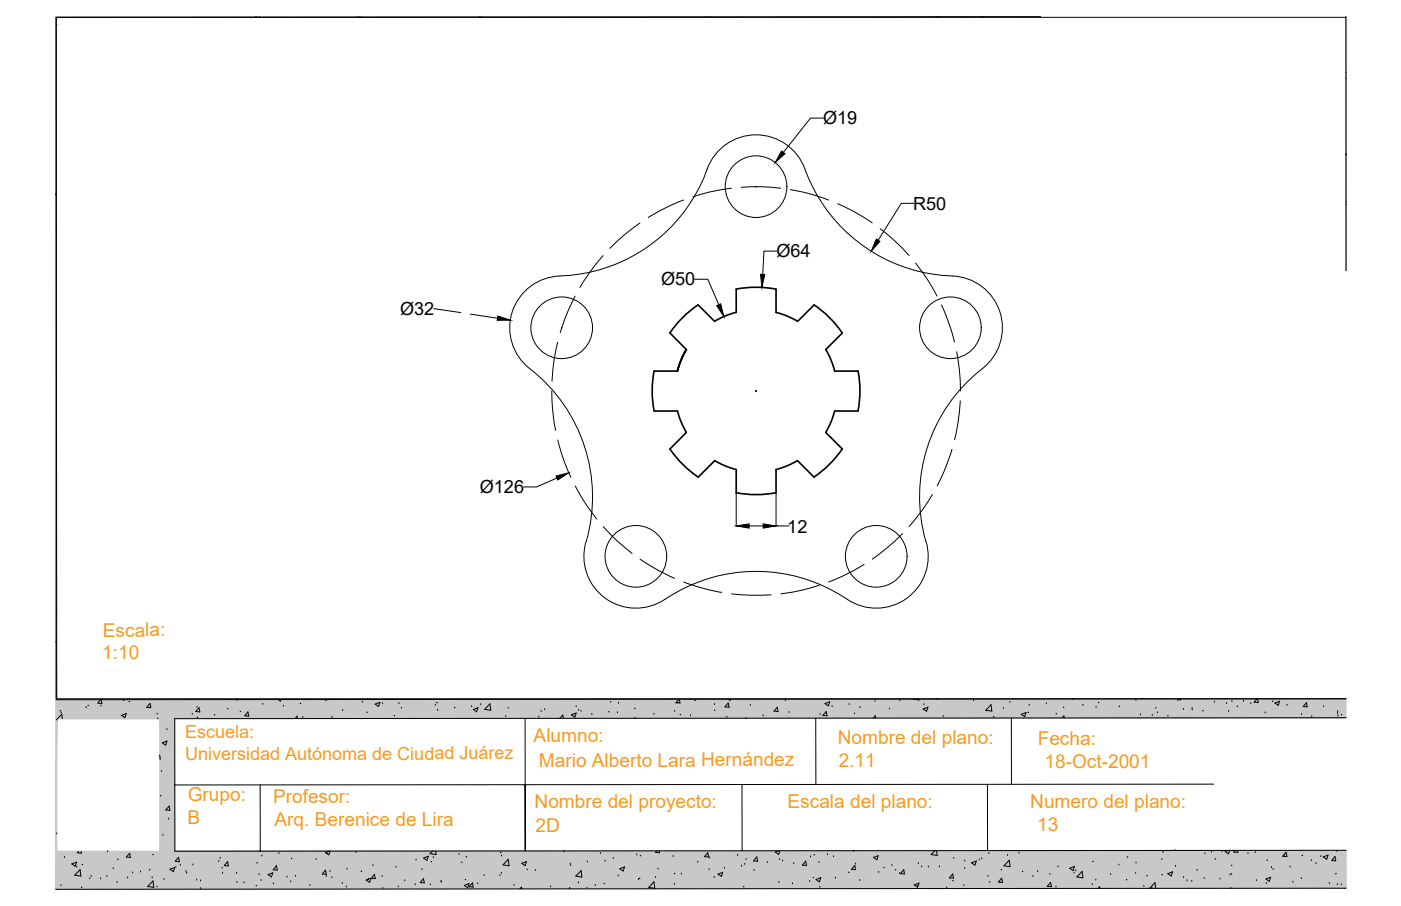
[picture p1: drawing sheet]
<svg xmlns="http://www.w3.org/2000/svg" width="432mm" height="279mm" viewBox="0 0 432 279" stroke-linecap="round" stroke-linejoin="round" font-family="sans-serif">
<!-- layer: Layer1 -->
<g fill="none" stroke="#000" stroke-width=".51">
<path d="M215.2 94a32 32 0 0 0-8.8 8.7M215.2 94l5.1 5.1M226.9 89.2a32.1 32.1 0 0 1 12.3 0v7.2M226.9 96.3l-3.8 1.3-2.9 1.5M226.9 89.2v7.2M239.2 96.3l3.8 1.3 2.8 1.5 5.1-5.1a31.7 31.7 0 0 1 8.7 8.7l-5.1 5.1 1.5 2.8 1.3 3.8h7.2a31.9 31.9 0 0 1 0 12.3M201.6 114.4a31.9 31.9 0 0 0 0 12.3M206.5 102.7l5 5.1-1.4 2.8-1.3 3.8h-7.2M201.6 126.8h7.2M206.4 138.4a32 32 0 0 0 8.8 8.7M208.8 126.7l1.3 3.8 1.4 2.8-5 5.1M257.3 126.7l-1.3 3.8-1.5 2.8 5.1 5.1"/>
<path d="M257.3 126.8h7.2M259.6 138.4a32 32 0 0 1-8.7 8.7M220.2 142l2.9 1.5 3.8 1.3M220.3 142.1l-5.1 5.1M226.9 151.9a32.1 32.1 0 0 0 12.3 0M226.9 144.8v7.2M239.2 144.8v7.2M245.8 142l-2.8 1.5-3.8 1.3M245.8 142.1l5.1 5.1"/>
</g>
<!-- layer: Layer2 -->
<g fill="none" stroke="#000" stroke-width=".31">
<path d="M293.4 85.1a16 16 0 0 1 14.8 11 16 16 0 0 1-5.4 17.6 50 50 0 0 0-17.4 53.4M293.5 85.1a50.2 50.2 0 0 1-46-34.3 16 16 0 0 0-15.2-9.2 16 16 0 0 0-14.3 10.5 50.2 50.2 0 0 1-46.8 33.1 16 16 0 0 0-13.5 11.6 16 16 0 0 0 5.6 16.9M163.3 113.7a50 50 0 0 1 17.4 53.4M180.6 167.1a16 16 0 0 0 6 17.4 16 16 0 0 0 18.4 .3 50.1 50.1 0 0 1 56.1 0M285.5 167.1a16 16 0 0 1-6 17.4 16 16 0 0 1-18.4 .3"/>
<circle cx="233" cy="57.6" r="9.5"/>
<circle cx="173.1" cy="101.1" r="9.5"/>
<circle cx="292.9" cy="101.1" r="9.5"/>
<circle cx="196" cy="171.6" r="9.5"/>
<circle cx="270.1" cy="171.6" r="9.5"/>
</g>
<!-- layer: Layer4 -->
<g fill="none" stroke="#000" stroke-width=".31">
<path d="M225.4 58.1h-.4a56.5 56.5 0 0 0-11.4 2.6M228.5 57.8a57.8 57.8 0 0 1 12.1 .3M243.6 58.5a55.1 55.1 0 0 1 11.8 3.2M185.9 78.8l-.2 .2a63.1 63.1 0 0 0-7 9.7M197.2 68.8a60.5 60.5 0 0 0-9.2 7.8M210.7 61.7a58.5 58.5 0 0 0-10.9 5.4M258.2 62.8a59.1 59.1 0 0 1 10.6 5.9M271.3 70.5a60.7 60.7 0 0 1 8.9 8.3M177.2 91.3a59 59 0 0 0-4.5 11.3M282.2 81.1l.2 .4a56.2 56.2 0 0 1 6.4 9.8M290.2 94a60.6 60.6 0 0 1 4 11.5M171.9 105.6a55.9 55.9 0 0 0-1.8 12"/>
<path d="M294.9 108.5a62.8 62.8 0 0 1 1.1 12.1M170.1 120.6a63.7 63.7 0 0 0 1.1 12.1M171.9 135.7a54.8 54.8 0 0 0 4 11.5M293.4 138.6l-.3 1.2a60.9 60.9 0 0 1-4.3 10M296 123.6v.2a65.5 65.5 0 0 1-1.8 11.8M177.3 149.9a58.9 58.9 0 0 0 6.6 10.2M287.4 152.5a59.3 59.3 0 0 1-7.2 9.9M185.9 162.4a57.8 57.8 0 0 0 8.9 8.3M197.3 172.4l.6 .5a65.7 65.7 0 0 0 10 5.5M210.7 179.5a62.9 62.9 0 0 0 11.8 3.2M266.3 174.1l-.8 .5a59.3 59.3 0 0 1-10.1 4.9M278.1 164.6a64.5 64.5 0 0 1-9.2 7.8"/>
<path d="M225.5 183.1a66.9 66.9 0 0 0 12.2 .3M252.5 180.5a58.9 58.9 0 0 1-11.8 2.6"/>
</g>
<!-- layer: Layer3 -->
<g fill="none" stroke="#000" stroke-width=".31">
<path d="M253.8 36.4h-4l-8.4 10.6M233 57.6h.1M233 57.5v.2M239.5 77.4h-4l-.4 7.2M281.8 62.7h-4l-7.2 11.4M133.7 95.2l8.3 1.2M145 96.9l8.3 1.2M214.1 86.1h4l3.4 7.9M173 101.1h.2M173.1 101v.2M233 120.6h.1M233 120.5v.2"/>
<path d="M171.7 147.4l-6.3 2.8h-4M226.9 152.1v10.3M239.2 152.1v10.3M230.9 162.2h4.3M239.2 162.2h4"/>
</g>
<path d="M240.9 46.6l1 .8-3 2.7zM270.1 73.7l1.1 .7-2.7 3.1zM153.5 97.5l3.8 1.2-4.1 .1zM220.9 94.2l1.2-.5 1 3.9zM234.4 84.6l1.3 .1-.9 3.9zM171.4 146.8l3.9-1-3.4 2.2zM226.9 162.2l4-.6v1.3zM235.2 161.6l4 .6-4 .7z" fill="#000" stroke="#000" stroke-width=".31"/>
<!-- layer: 0 -->
<g fill="#c7c8ca" stroke="#c7c8ca" stroke-width=".31">
<path d="M17.1 5.3h.2z"/>
<path d="M17.1 6h.2z"/>
<path d="M17.1 7.4l.2 .1z"/>
<path d="M17.5 215.8l397.4-.3v.3z"/>
<path d="M17.1 209.2l.4 6.6h-.4z"/>
<path d="M17.1 221.4l36.7 .2h-36.7z"/>
<path d="M53.9 262.5l361-.3v.3z"/>
<path d="M17.1 261.2l.4 1.4h-.4z"/>
<path d="M17.1 262.6l397.8 .4h-397.8z"/>
<path d="M17.1 263.9l397.8 .4h-397.8z"/>
<path d="M17.1 265.7l397.8 .7h-397.8z"/>
<path d="M17.1 267l397.8 .6h-397.8z"/>
<path d="M17.1 267.6l397.8 .6h-397.8z"/>
<path d="M17.1 268.2l397.8 .6h-397.8z"/>
<path d="M17.1 268.8l397.8 .5h-397.8z"/>
<path d="M17.1 269.3l397.8 .5h-397.8z"/>
<path d="M17.1 269.9l397.8 .4h-397.8z"/>
<path d="M17.1 270.3l397.8 .5h-397.8z"/>
<path d="M17.1 270.9l397.8 .3h-397.8z"/>
<path d="M17.1 271.2l397.8 .5h-397.8z"/>
<path d="M17.1 271.7l397.8 .3h-397.8z"/>
<path d="M17.1 272l397.8 .5h-397.8z"/>
<path d="M17.1 272.5l397.8 .2h-397.8z"/>
<path d="M17.1 272.7l397.8 .4h-397.8z"/>
<path d="M17.1 273.1l397.8 .1z"/>
<path d="M17.1 273.2l397.8 .4h-397.8z"/>
<path d="M17.1 273.6l397.8 .2h-397.8z"/>
<path d="M17.1 273.9h397.3z"/>
<path d="M17.1 274l88.2 .2h-88.2z"/>
<path d="M17.1 5.1h283.1zM247.5 5.1h73.2z"/>
<path d="M17.1 5.3l283.1-.2zM17.1 5.1h283.1l-283.1 .2z"/>
<path d="M17.3 5.3l-.2 .7h.2zM17.1 5.3h.2l-.2 .7z"/>
<path d="M17.3 6l-.2 1.4 .2 .1zM17.1 6h.2l-.2 1.4z"/>
<path d="M414.8 5.1l.1 78.4zM414.8 5.1l.1 1.2z"/>
<path d="M17.3 7.5l-.2 201.7 .4 6.6zM17.1 7.5h.2l-.2 201.7z"/>
<path d="M17.1 221.3h397.8v-.1zM17.1 216l397.8 5.2-397.8 .1z"/>
<path d="M17.1 216l397.8 5.2v-5.4zM17.1 215.8h397.8l-397.8 .2z"/>
<path d="M17.1 221.4l36.7 .2 361.1-.3zM17.1 221.3h397.8z"/>
<path d="M17.1 221.6h36.7zM17.1 221.6h36.7z"/>
<path d="M49.2 221.6l4.7 40.9-.1-40.9zM49.2 221.6l4.7 40.9h-4.7z"/>
<path d="M49.2 262.5l365.7 .1zM49.2 262.5l365.7 .1z"/>
<path d="M17.5 221.6l-.4 39.6 .4 1.4zM17.1 221.6h.4l-.4 39.6z"/>
<path d="M17.1 262.6h397.8zM17.1 262.6h397.8z"/>
<path d="M17.1 262.6l397.8 .4v-.4zM17.1 262.6h397.8z"/>
<path d="M17.1 263.9l397.8-.1zM17.1 263l397.8 .8-397.8 .1z"/>
<path d="M17.1 263l397.8 .8v-.8zM17.1 263h397.8z"/>
<path d="M17.1 263.9l397.8 .4v-.4zM17.1 263.9h397.8z"/>
<path d="M17.1 265.2l397.8-.1zM17.1 264.4l397.8 .7-397.8 .1z"/>
<path d="M17.1 264.4l397.8 .7v-.8zM17.1 264.3h397.8z"/>
<path d="M17.1 265.7h397.8zM17.1 265.2l397.8 .5h-397.8z"/>
<path d="M17.1 265.2l397.8 .5v-.5zM17.1 265.2h397.8z"/>
<path d="M17.1 265.7l397.8 .7v-.7zM17.1 265.7h397.8z"/>
<path d="M17.1 267l397.8-.1zM17.1 266.5l397.8 .4-397.8 .1z"/>
<path d="M17.1 266.5l397.8 .4v-.5zM17.1 266.4h397.8z"/>
<path d="M17.1 267l397.8 .6v-.6zM17.1 267h397.8z"/>
<path d="M17.1 267.6l397.8 .6v-.6zM17.1 267.6h397.8z"/>
<path d="M17.1 268.2l397.8 .6v-.6zM17.1 268.2h397.8z"/>
<path d="M17.1 268.8l397.8 .5v-.5zM17.1 268.8h397.8z"/>
<path d="M17.1 269.3l397.8 .5v-.5zM17.1 269.3h397.8z"/>
<path d="M17.1 269.9l397.8 .4v-.5zM17.1 269.8h397.8z"/>
<path d="M17.1 270.3l397.8 .5v-.5zM17.1 270.3h397.8z"/>
<path d="M17.1 270.9l397.8 .3v-.4zM17.1 270.8h397.8z"/>
<path d="M17.1 271.2l397.8 .5v-.5zM17.1 271.2h397.8z"/>
<path d="M17.1 271.7l397.8 .3v-.3zM17.1 271.7h397.8z"/>
<path d="M17.1 272l397.8 .5v-.5zM17.1 272h397.8z"/>
<path d="M17.1 272.5l397.8 .2v-.2zM17.1 272.5h397.8z"/>
<path d="M17.1 272.7l397.8 .4v-.4zM17.1 272.7h397.8z"/>
<path d="M17.1 273.1l397.8 .1zM17.1 273.1h397.8z"/>
<path d="M17.1 273.2l397.8 .4v-.4zM17.1 273.2h397.8z"/>
<path d="M17.1 273.6h397.8zM17.1 273.6h397.8z"/>
<path d="M17.1 273.6l397.8 .2v-.2zM17.1 273.6h397.8z"/>
<path d="M414.4 273.9l.5-.1zM17.1 273.8h397.8zM17.1 273.8l397.3 .1z"/>
<path d="M17.1 273.9l353 .1zM17.1 273.9h397.3z"/>
<path d="M17.1 274.2h88.2zM17.1 274.2h88.2z"/>
<path d="M17.1 274l88.2 .2 264.8-.2zM17.1 274h353z"/>
</g>
<g fill="none" stroke="#000" stroke-width=".31">
<path d="M79.1 5.1l-.3 .2M80.1 5.1l-.1 .2M110.4 5.1l-.2 .2M111 5.1v.2M147.8 5.1l-.1 .2M148.3 5.1v.2M217.4 5.1l.1 .1M218.7 5.1l-.1 .1M288.4 5.1h.1M320.7 5.1l-303.4 .2 .2 210.5 397.4-.3h-397.6v-210.2h397.6M414.8 5.1l.1 78.4M414.8 24.2h.1"/>
<path d="M414.9 22.3l-.1 .1M17.1 59.8v.2M17.5 188.4v.1M18.8 219.9h.1M31 215.8l-.9 1 1.3 .1-.2-1.1M31.1 217.7h.1M46.2 216.9l.3 1.3h-1.3zM60.7 218.1h.1M61.3 218.2l.3 1.4-1.3-.2zM73 216h.1M76.4 219.6l.3 1.3-1.3-.2zM85.8 215.7l.6 .5 .2-.5"/>
<path d="M100.5 216.1h.1M105.6 219.1h.1M111.7 216.5h.1M115.6 217.1l1.5-.5-.4 1.3zM117.9 217h.1M122.9 217h.1M134.2 217.5h.1M145.4 217.9h.1M145.9 218.8l1.4-.6-.4 1.3zM151 217.1l.3 1.9-1.9-.2zM156.6 218.4h.1M167.9 218.9h.1"/>
<path d="M178.4 219h.1M179.1 219.3h.1M190.3 219.8h.1M190.6 216.9h.1M207.9 219.4h.1M209.2 215.7l-.9 1 1.3 .1-.2-1.1M220.2 217.3h.1M224.5 216.8l.2 1.3-1.3-.1zM224.5 215.6l.6 .4 .1-.4M239.6 218.1l.2 1.3-1.3-.1zM243.2 219.7h.1M254.3 217l1.4-.6-.4 1.3z"/>
<path d="M254.6 219.4l.3 1.3-1.3-.1zM256.5 217.9h.1M261.7 217.3h.1M265 218.2h.1M269.7 216.2h.1M277.3 216.1h.1M281.4 215.6l1.8 .3v-.3M284.5 218.7l1.5-.6-.4 1.2zM288.8 215.7h.1M300.1 216.1h.1M304 219.2h.1M305.4 217.3l.3 2-1.9-.3z"/>
<path d="M309.2 218.5h.1M311.3 216.6h.1M317.2 217.5h.1M322.5 217.1h.1M330.5 215.7h.1M333.8 217.5h.1M337.8 218.1h.1M345 218h.1M350.1 216h.1M351.8 215.6h.1M356.2 218.5h.1M356.8 219.8h.1"/>
<path d="M363 216.1h.1M363.2 215.5l.5 .4 .2-.4M364.7 218.8h.1M367.4 218.5h.1M367.5 218.9h.1M374.3 216.5h.1M378 217h.1M378.7 219.4h.1M379.7 216.4h.1M383.3 216.3h.1M385.5 217h.1M387.4 215.5l-.9 1 1.3 .2-.2-1.2"/>
<path d="M389.9 219.9h.1M392.9 216.8l1.5-.5-.4 1.2zM396.7 217.5h.1M402.7 216.7l.2 1.3-1.2-.1zM408 217.9h.1M412.3 219.5h.1M17.5 221.8v.2M17.7 221.6l1.4-1.4 .1 1.4M37.5 220.6l1.4-.5-.4 1.2zM48.4 220.2h.1M49.2 232.8l.2 1.3-.2-.1M50 229.1l1.5-.6-.4 1.3z"/>
<path d="M51.4 225h.1M90.9 221.6l.6-.7 .2 .7M93.3 221.2h.1M161.8 221.5l.1 40.9-.1-20.4-108 .1M166.1 221.1h.1M172.5 221.5l1-1 .1 1M176.1 220.5l1.5-.6-.4 1.3zM195.7 221.5h.1M201.5 220.3h.1M212.8 220.7h.1M224 221.2h.1M235.2 220.8h.1"/>
<path d="M251.4 221.5l.1 20.4M252.8 220.4h.1M269.2 221.4l.5-.7 .2 .7M290.7 221h.1M311.7 221.4v20.5M314.7 220.3l1.5-.6-.4 1.3zM325.5 220.2h.1M327.3 221.4l.6-.6 .1 .6M351.5 220.5h.1M355.1 220.6h.1M401.2 220.3h.1M404.3 221.1h.1"/>
<path d="M412.2 220h.1M412.4 220.8h.1M414.9 221.3l-361.1 .3 .1 40.9 361-.3M17.5 257.2h.1M50.2 257.6h.1M51.9 252.6h.1M52.1 248.6l.3 1.3-1.3-.1zM53.8 242.1h.1M80.2 242v20.5M228.7 241.9v20.5M304.3 241.9l.1 20.4M374.1 241.8l-212.3 .2"/>
<path d="M18.8 273.1h.1M19.9 264.4h.1M22.1 266.4l1.5-.5-.4 1.2zM23.7 267.4h.1M24.2 262.6l-.4 .4 1.3 .1-.1-.5M24.7 268.2l.2 2-1.9-.3zM27.7 271h.1M28.1 270.3h.1M31 271h.1M32.9 270.3h.1M33.2 262.7h.1M34.9 267.9h.1"/>
<path d="M39.3 270.7h.1M40 263.1l.2 1.3-1.3-.1zM40.9 269.2h.1M43.3 268.9h.1M46.1 268.4h.1M47.2 271.7l.2 2-1.9-.3zM48.4 273.5h.1M50.5 271.2h.1M52.4 268.1l1.4-.6-.4 1.3zM54.2 267.5h.1M55 264.4l.3 1.3-1.3-.1zM55.6 266.8h.1"/>
<path d="M57.4 268.8h.1M59.5 266.8h.1M60.6 271.4h.1M61.8 271.7h.1M61.9 274h.1M67.4 265.7h.1M67.9 264.7h.1M68.6 269.3h.1M70.1 265.7l.3 1.4-1.3-.2zM72.9 269.3h.1M73 272.1h.1M75.2 272.3h.1"/>
<path d="M79.8 269.8h.1M80.1 262.6h.1M80.5 271.5h.1M80.7 264h.1M82.6 269.7l1.5-.5-.4 1.2zM84.3 272.6h.1M85.2 267.2h.1M85.2 267l.3 1.3-1.3-.1zM86 263.2h.1M88.4 270.5h.1M91.1 270.2h.1M95.5 273.1h.1"/>
<path d="M97.5 265.1h.1M100.3 268.3l.3 1.3h-1.3zM101.4 262.5l-1.1 .4 1 .7 .4-1.1M101.7 268.7h.1M102.3 270.7h.1M105.5 272.4h.1M106.7 273.5h.1M107 268h.1M109.7 262.9h.1M112.9 271.4l1.4-.6-.4 1.3zM113.5 271.2h.1M114.9 267h.1"/>
<path d="M115.4 269.6l.3 1.3h-1.3zM117.8 270.3h.1M118 274h.1M122.7 273.5h.1M124.8 271.6h.1M128 272.9h.1M128.2 265.2h.1M130 268.2h.1M130.5 270.9l.3 1.4-1.3-.1zM130.6 264.6l1.4-.6-.4 1.3zM133.3 262.5l-.8 .7 1.9 .3-.1-1M133.5 264.5h.1"/>
<path d="M135.9 271.8h.1M136 272.1h.1M141.5 263.5h.1M142.3 266.1h.1M143.1 273.1l1.5-.6-.5 1.3zM145.6 272.3l.2 1.3-1.2-.2zM147.2 272.6h.1M149.2 270h.1M154.5 269.3h.1M154.6 264h.1M156.6 265l.3 2-1.9-.3zM158.5 273h.1"/>
<path d="M160.2 274.1l.5-.5 .1 .5M160.8 266.2l1.5-.5-.5 1.3zM162.5 268.3h.1M169.7 273.5h.1M173.8 262.7h.1M175.5 274.1h.1M175.8 266.5h.1M178.3 272.3h.1M179.1 268.5l.2 2-1.8-.3zM180.9 274h.1M181 265.8h.1M183.5 273.1h.1"/>
<path d="M185 263.2h.1M189 264.8h.1M190.5 270.1h.1M191 267.9l1.5-.6-.4 1.3zM196.3 263.7h.1M196.8 271.3h.1M201.5 271.9l.3 2.1-1.9-.3zM202 270.6h.1M202.3 263h.1M202.4 262.4l-.3 .5 1.2 .1-.1-.6M202.8 268h.1M207.5 264.1h.1"/>
<path d="M207.9 272.7h.1M210 269.6h.1M215.1 265.9h.1M218.1 263l.3 1.3-1.3-.1zM218.7 264.6h.1M220.1 270.6h.1M221.3 269.6l1.5-.6-.5 1.3zM223.3 267.8h.1M227.3 263.8h.1M228.6 267.1h.1M230 265.1h.1M232.4 268.4h.1"/>
<path d="M233.3 264.3l.2 1.3-1.3-.1zM236.5 266h.1M240 262.4l-1.1 .4 1.1 .7 .4-1.1M241.2 265.5h.1M244.3 272.6h.1M244.6 266.3h.1M248.3 265.6l.3 1.3-1.3-.1zM249.6 271.9h.1M249.8 264.3h.1M251.5 271.2l1.5-.5-.4 1.3zM252.4 266h.1M252.7 273.7h.1"/>
<path d="M255.1 263.6h.1M256.9 264.2h.1M257.5 270.8h.1M263.1 262.5h.1M263.4 266.9l.3 1.3-1.3-.1zM263.7 266.5h.1M265 271.5h.1M269.2 264.4l1.5-.5-.4 1.2zM270.8 269h.1M274.9 266.9h.1M276.1 268.4h.1M277.2 269.4h.1"/>
<path d="M278.6 268.2l.2 1.3-1.3-.1zM281.8 272.9l1.5-.6-.5 1.3zM284.1 267.3h.1M286.1 267.4h.1M288.1 262.4l-1.1 1.1 1.8 .3-.1-1.4M289.5 267.3h.1M291.8 273.8h.1M293.6 269.5l.3 1.3-1.3-.1zM297.1 273.1h.1M297.3 267.9h.1M297.3 265.5h.1M299.4 266.1l1.5-.6-.4 1.3z"/>
<path d="M301.8 265.2h.1M302.6 264.9h.1M305.1 272.1h.1M308.6 268.3h.1M308.7 270.8l.2 1.3-1.2-.1zM310.6 263.8h.1M311.1 265.3l.2 2-1.9-.3zM313.4 274h.1M314.1 263.1h.1M318.3 270.3h.1M319.8 268.8h.1M323.6 269.6h.1"/>
<path d="M323.8 272.1l.3 1.3-1.3-.1zM325.5 273.5h.1M329.7 267.8l1.5-.6-.5 1.2zM331 269.3h.1M331.6 268.6h.1M333.5 268.7l.3 2-1.9-.3zM337.7 271.4h.1M338.5 274l.4-.6 .1 .6M342.3 269.7h.1M344.8 266.8h.1M350 269.3h.1M350.1 266.1h.1"/>
<path d="M352.6 273.4h.1M353.5 270.2h.1M355 273.9h.1M356.2 274l-.2-1.8-1.6 1.7 .3 .1M358.1 265.1h.1M359.9 269.4l1.5-.6-.4 1.3zM362.2 262.3h.1M362.3 267.2h.1M364.8 270.7h.1M365.8 271.6h.1M367.3 271.8h.1M371.1 270.9h.1"/>
<path d="M371.4 263.3h.1M373.4 262.8h.1M374.6 265.1h.1M376 271.1h.1M376.6 262.6h.1M378.5 262.3l-.9 .3 1 .7 .4-1M379.1 269.8h.1M379.6 269.7h.1M380.7 262.3l-.5 .4 1.3 .2-.1-.6M384.6 263.2h.1M386.8 262.9h.1M387.2 271.6h.1"/>
<path d="M390.2 271.1l1.4-.6-.4 1.3zM391.9 267.6h.1M392.4 268.1h.1M395.9 263.7h.1M396.4 262.8l.2 1.4-1.2-.2zM397.6 267.4h.1M398.5 272h.1M404.2 265.4h.1M405.6 266.3h.1M407.1 264.2h.1M407.8 264.3l1.5-.6-.4 1.3zM409.7 272.5h.1"/>
<path d="M411.4 264.1l.3 1.4-1.2-.1zM412.2 272.8h.1M413.4 272.9h.1M414.9 273.9l-397.8 .3"/>
</g>
<g fill="#000" stroke="#000" stroke-width=".31">
<path d="M289.1 5.1h.2zM17.2 197.9h.2zM18.6 219.1v.2zM26.5 218v.2zM100.5 215.9h.2zM123.7 218.3h.1zM134.8 218.9h.2zM140.2 218.1v.2zM148 217.1h.2zM208.8 216.7h.2zM214.2 215.9v.2zM263.3 220h.1z"/>
<path d="M274.1 218.5h.1zM284.7 217.1h.2zM316.9 219.6v.2zM327.8 218v.2zM338.6 216.5v.2zM392.2 216.3h.2zM60.7 221.2h.2zM66.1 220.4v.1zM229.8 221.5h.2zM413.4 220.4h.2zM49.4 245.4h.2zM25.3 266.6h.2z"/>
<path d="M68.4 267.6h.1zM89.5 271.8h.2zM89.8 264.7h.2zM100.5 270.1h.1zM100.7 263.2h.2zM111.4 268.6v.1zM143.4 271.2h.2zM175.5 273.8h.2zM175.8 266.8h.1zM197.1 270.9h.1zM197.4 263.8v.2zM240.2 264.9h.2z"/>
<path d="M250.6 270.6h.2zM250.9 263.6h.1zM261.5 269h.2zM282.7 273.1h.2zM293.9 264.6h.1zM304.4 270.1h.2zM304.7 263.1h.1zM336.6 272.6h.1zM347.2 271.3h.1zM390.5 265.3h.2zM401 270.8h.2zM411.6 269.4h.2z"/>
<circle cx="302.5" cy="5.1" r=".07"/>
<circle cx="302.6" cy="5.1" r=".07"/>
<circle cx="17.1" cy="60" r=".07"/>
<circle cx="414.9" cy="47.7" r=".07"/>
<circle cx="414.9" cy="47.5" r=".07"/>
<circle cx="27.2" cy="217.6" r=".07"/>
<circle cx="38.1" cy="215.9" r=".07"/>
<circle cx="39.8" cy="216.4" r=".07"/>
<circle cx="70.2" cy="218.5" r=".07"/>
<circle cx="74.1" cy="219.4" r=".07"/>
<circle cx="81" cy="217" r=".07"/>
<circle cx="87.4" cy="217.6" r=".07"/>
<circle cx="92.6" cy="216.9" r=".07"/>
<circle cx="113.1" cy="219.6" r=".07"/>
<circle cx="134.7" cy="216.7" r=".07"/>
<circle cx="166.8" cy="219.2" r=".07"/>
<circle cx="177.6" cy="217.8" r=".07"/>
<circle cx="187.7" cy="219.5" r=".07"/>
<circle cx="188.2" cy="216.4" r=".07"/>
<circle cx="195.7" cy="218.4" r=".07"/>
<circle cx="231.3" cy="217.4" r=".07"/>
<circle cx="242.1" cy="215.9" r=".07"/>
<circle cx="370.7" cy="219.2" r=".07"/>
<circle cx="381.4" cy="217.8" r=".07"/>
<circle cx="48.6" cy="221.5" r=".07"/>
<circle cx="59.3" cy="220.1" r=".07"/>
<circle cx="102.3" cy="221.1" r=".07"/>
<circle cx="121.6" cy="220.7" r=".07"/>
<circle cx="155.9" cy="220.8" r=".07"/>
<circle cx="182.4" cy="220.2" r=".07"/>
<circle cx="209.7" cy="220.3" r=".07"/>
<circle cx="306.3" cy="221" r=".07"/>
<circle cx="359.9" cy="220.7" r=".07"/>
<circle cx="25.1" cy="273.6" r=".07"/>
<circle cx="36.1" cy="272" r=".07"/>
<circle cx="36.3" cy="265" r=".07"/>
<circle cx="46.9" cy="270.5" r=".07"/>
<circle cx="57.5" cy="269.2" r=".07"/>
<circle cx="79" cy="273.1" r=".07"/>
<circle cx="79.2" cy="266.1" r=".07"/>
<circle cx="122" cy="267.3" r=".07"/>
<circle cx="132.7" cy="272.7" r=".07"/>
<circle cx="132.9" cy="265.7" r=".07"/>
<circle cx="143.7" cy="264.2" r=".07"/>
<circle cx="154.1" cy="269.9" r=".07"/>
<circle cx="154.3" cy="262.9" r=".07"/>
<circle cx="165" cy="268.3" r=".07"/>
<circle cx="186.2" cy="272.5" r=".07"/>
<circle cx="186.5" cy="265.4" r=".07"/>
<circle cx="207.9" cy="269.4" r=".07"/>
<circle cx="218.6" cy="268" r=".07"/>
<circle cx="229.2" cy="273.4" r=".07"/>
<circle cx="229.5" cy="266.4" r=".07"/>
<circle cx="240.1" cy="272" r=".07"/>
<circle cx="272.4" cy="267.5" r=".07"/>
<circle cx="283" cy="266.2" r=".07"/>
<circle cx="293.7" cy="271.6" r=".07"/>
<circle cx="313.5" cy="274" r=".07"/>
<circle cx="315.2" cy="268.7" r=".07"/>
<circle cx="326.1" cy="267.1" r=".07"/>
<circle cx="336.9" cy="265.6" r=".07"/>
<circle cx="347.5" cy="264.3" r=".07"/>
<circle cx="358.2" cy="269.7" r=".07"/>
<circle cx="358.4" cy="262.7" r=".07"/>
<circle cx="369" cy="268.2" r=".07"/>
<circle cx="379.4" cy="273.9" r=".07"/>
<circle cx="379.6" cy="266.9" r=".07"/>
<circle cx="390.3" cy="272.3" r=".07"/>
<circle cx="401.4" cy="263.8" r=".07"/>
<circle cx="412" cy="262.4" r=".07"/>
</g>
<g font-size="5.9" fill="#f8991e">
<text x="31.7" y="196.3">Escala:</text>
<text x="31.5" y="203.3">1:10</text>
<text x="164.5" y="228.8">Alumno:</text>
<text x="258.2" y="229.4">Nombre del plano:</text>
<text x="319.8" y="229.6">Fecha:</text>
<text x="166.1" y="236.4">Mario Alberto Lara Hernández</text>
<text x="258.5" y="236.6">2.11</text>
<text x="321.9" y="236.9">18-Oct-2001</text>
<text x="57.9" y="246.9">Grupo:</text>
<text x="84.2" y="247.7">Profesor:</text>
<text x="164.8" y="249.2">Nombre del proyecto:</text>
<text x="242.7" y="249.2">Escala del plano:</text>
<text x="317.5" y="249.2">Numero del plano:</text>
<text x="57.8" y="254">B</text>
<text x="84.6" y="254.7">Arq. Berenice de Lira</text>
<text x="165.1" y="256.4">2D</text>
<text x="319.6" y="256.3">13</text>
</g>
<g font-size="5.6">
<text x="253.7" y="38.3">Ø19</text>
<text x="281.4" y="64.7">R50</text>
<text x="239.3" y="79.4">Ø64</text>
<text x="203.8" y="88">Ø50</text>
<text x="123.3" y="97.1">Ø32</text>
<text x="147.9" y="152.1">Ø126</text>
<text x="242.7" y="164.2">12</text>
</g>
<g font-size="5.6" fill="#f8991e">
<text x="57" y="227.6">Escuela:</text>
<text x="57" y="234.3">Universidad Autónoma de Ciudad Juárez</text>
</g>
</svg>
